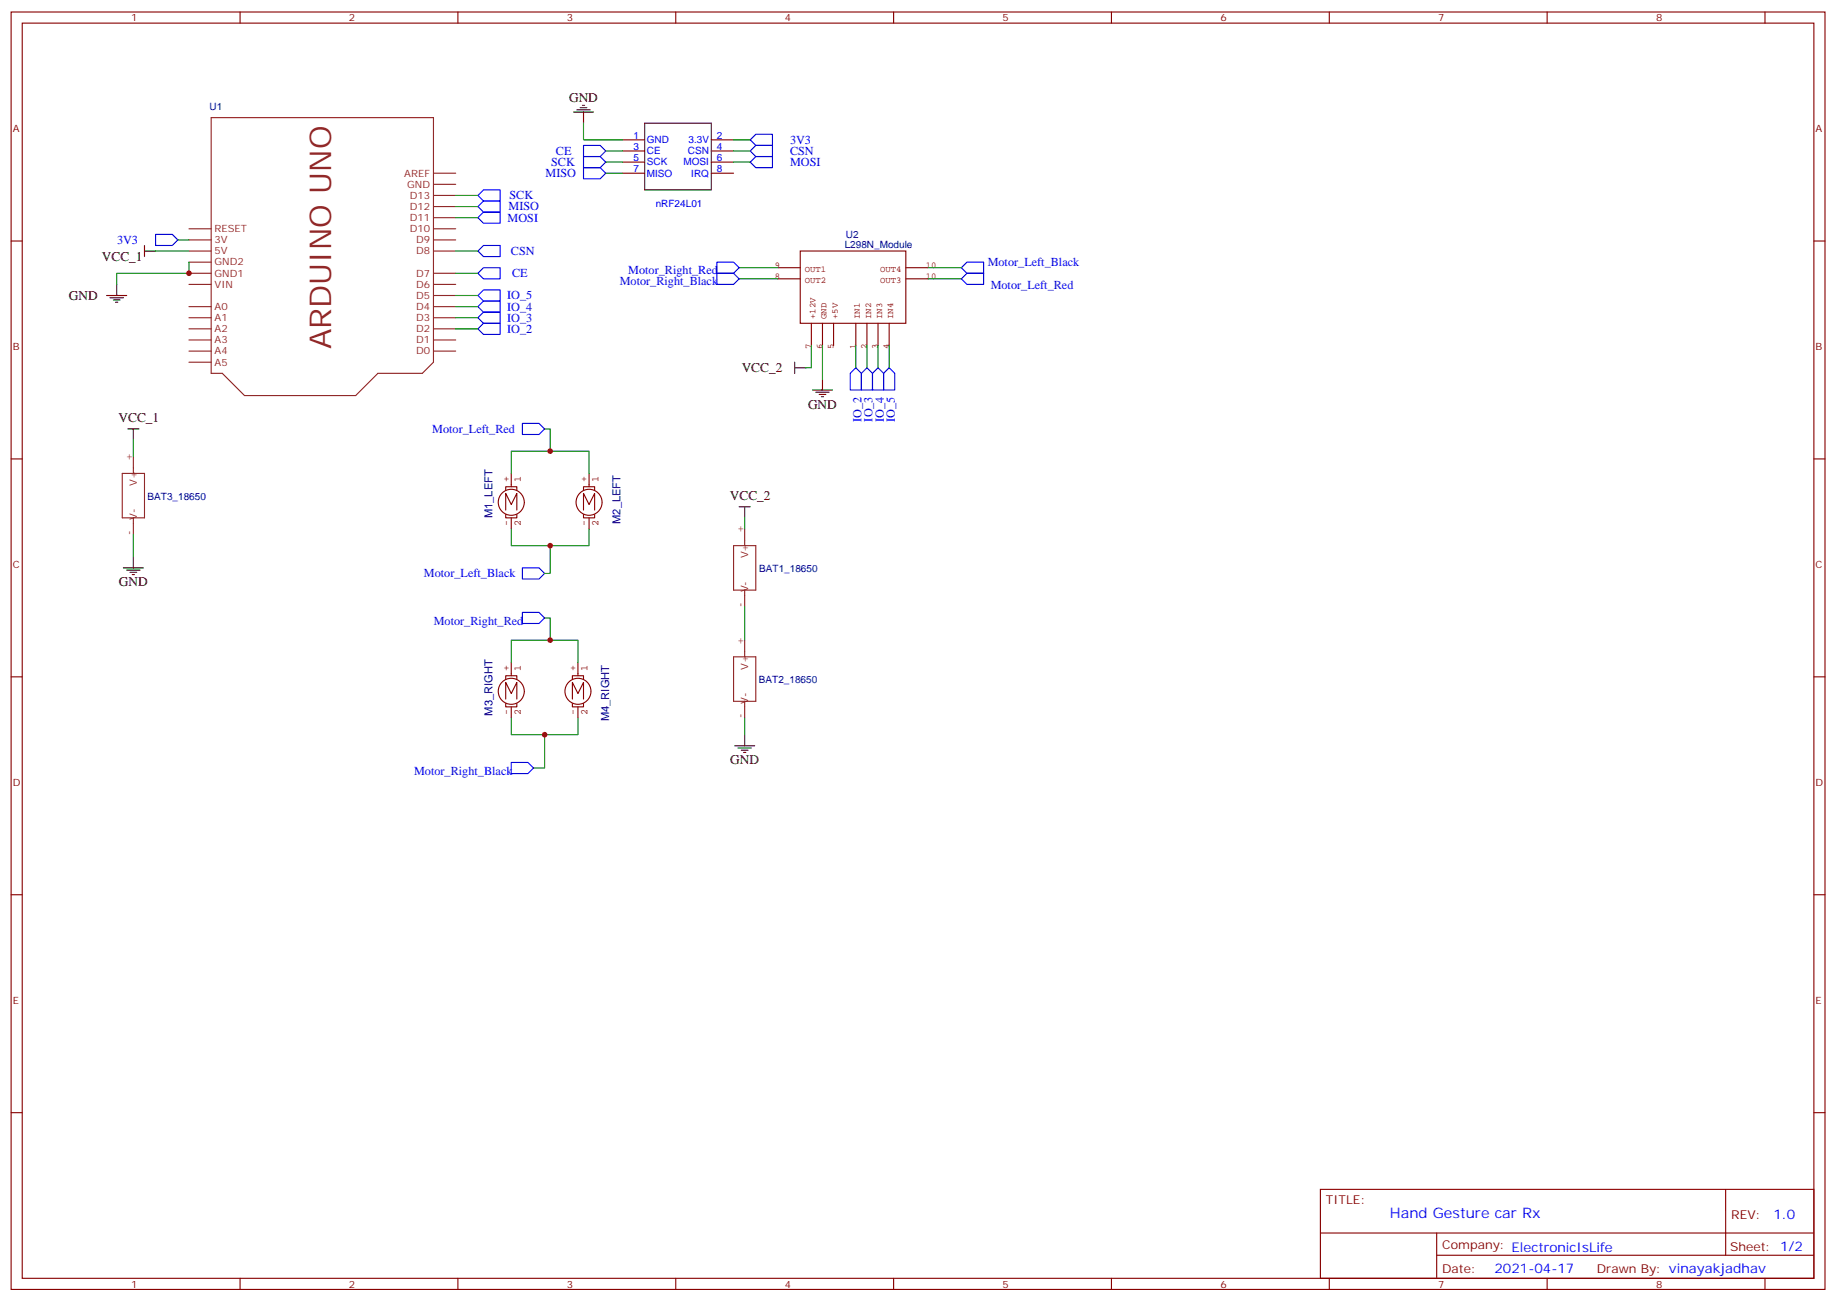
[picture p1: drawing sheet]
<svg xmlns="http://www.w3.org/2000/svg" width="583mm" height="413mm" viewBox="0 0 583 413" stroke-linecap="round" stroke-linejoin="round" font-family="sans-serif">
<g fill="none" stroke="#870000" stroke-width=".35">
<path d="M3.5 3.8h575.8v405.4h-575.8zM7.1 7.3h568.6v398.3h-568.6zM76.2 3.8v3.5M145.3 3.8v3.5M214.5 3.8v3.5M283.6 3.8v3.5M352.8 3.8v3.5M421.9 3.8v3.5M491.1 3.8v3.5M560.2 3.8v3.5M197.6 44.4h7M197.6 47.9h7"/>
<path d="M197.6 51.4h7M197.6 55h7M225.8 44.4h7M225.8 47.9h7M225.8 51.4h7M225.8 55h7M3.5 76.5h3.6M575.7 76.5h3.6M3.5 145.6h3.6M575.7 145.6h3.6M3.5 214.8h3.6M575.7 214.8h3.6"/>
<path d="M3.5 283.9h3.6M575.7 283.9h3.6M3.5 353.1h3.6M575.7 353.1h3.6M419.1 377.4h156.6v28.2h-156.6zM547.7 377.4v20.9M419.1 391.2h156.5M456 398.3h119.6M456 391.2v14.2M76.2 405.6v3.6M145.3 405.6v3.6M214.5 405.6v3.6"/>
<path d="M283.6 405.6v3.6M352.8 405.6v3.6M421.9 405.6v3.6M491.1 405.6v3.6M560.2 405.6v3.6"/>
</g>
<g fill="none" stroke="#8c2424" stroke-width=".35">
<path d="M67 37.3h70.6v77.6l-3.5 3.6h-14.2l-7 7h-35.3l-7-7h-3.6zM137.6 58.5h7M137.6 55h7M60 79.7h7M60 76.1h7M60 72.6h7M137.6 79.7h7M137.6 76.1h7M137.6 72.6h7M137.6 69.1h7M137.6 65.5h7M137.6 62h7"/>
<path d="M60 97.3h7M60 90.2h7M60 86.7h7M60 83.2h7M137.6 97.3h7M137.6 93.8h7M137.6 90.2h7M137.6 86.7h7M60 111.4h7M60 107.9h7M60 104.4h7M60 100.8h7"/>
<path d="M60 114.9h7M137.6 111.4h7M137.6 107.9h7M137.6 104.4h7M137.6 100.8h7M38.8 150.2h7.1v14.1h-7.1zM42.3 144.9v5.3M42.3 164.3v5.3M232.8 173.1h7.1v14.2h-7.1zM236.4 167.9v5.2M236.4 187.3v5.2M232.8 208.4h7.1v14.1h-7.1z"/>
<path d="M236.4 203.1v5.3M236.4 222.5v5.3"/>
</g>
<g fill="none" stroke="#008700" stroke-width=".35">
<path d="M185.2 39.1v5.3h12.4M192.3 47.9h5.3M192.3 51.4h5.3M192.3 55h5.3M232.8 44.4h5.3M232.8 47.9h5.3M232.8 51.4h5.3M49.4 79.7h10.6M56.4 76.1h3.6M144.6 79.7h7.1M144.6 62h7.1M144.6 65.5h7.1"/>
<path d="M144.6 69.1h7.1M60 83.2v3.5h-23v3.5M144.6 86.7h7.1M144.6 93.8h7.1M144.6 97.3h7.1M234.6 84.9h12.3M234.6 88.5h12.3M294.6 84.9h10.6M294.6 88.5h10.6M144.6 100.8h7.1M144.6 104.4h7.1M257.5 109.6v7.1h-1.7"/>
<path d="M261.1 109.6v10.6M271.6 109.6v7.1M275.2 109.6v7.1M278.7 109.6v7.1M282.2 109.6v7.1M42.3 139.6v5.3M172.9 136.1h1.7v7.1M162.3 150.2v-7h24.7v7M42.3 169.6v7.1M162.3 167.9v5.2h24.7v-5.2M174.6 173.1v8.9h-1.7M236.4 164.3v3.6"/>
<path d="M172.9 196.1h1.7v7M236.4 192.5v10.6M162.3 210.2v-7.1h21.1v7.1M162.3 227.8v5.3h21.1v-5.3M172.9 233.1v10.6h-3.6M236.4 227.8v5.3"/>
</g>
<g fill="none" stroke="#000" stroke-width=".35">
<path d="M182 35.6h6.4M183.1 34.9h4.2M184.1 34.1h2.2M184.9 33.4h.7M185.2 35.6v3.5M204.6 39.1h21.2v21.2h-21.2zM45.9 79.7h3.5M45.9 77.9v3.5M33.9 93.8h6.3M34.9 94.5h4.3M36 95.2h2.1M36.7 95.9h.7"/>
<path d="M37 90.2v3.6M252.2 116.7h3.6M252.2 114.9v3.6M40.6 136.1h3.5M42.3 136.1v3.5M257.9 123.8h6.3M258.9 124.5h4.3M260 125.2h2.1M260.7 125.9h.7M261.1 120.2v3.6M42.3 176.7v3.5M234.6 160.8h3.5"/>
<path d="M236.4 160.8v3.5M39.2 180.2h6.3M40.2 180.9h4.2M41.3 181.6h2.1M42 182.3h.7M233.2 236.6h6.3M234.2 237.3h4.3M235.3 238.1h2.1M236 238.8h.7M236.4 233.1v3.5"/>
</g>
<g fill="none" stroke="#850000" stroke-width=".35">
<path d="M254 79.7h33.5v22.9h-33.5zM246.9 88.5h7.1M246.9 84.9h7.1M287.5 88.5h7.1M287.5 84.9h7.1M257.5 102.6v7M261.1 102.6v7M264.6 102.6v7M271.6 102.6v7M275.2 102.6v7M278.7 102.6v7M282.2 102.6v7"/>
<path d="M160.5 155.5v-1.1h3.5v1.1M162.3 150.2v4.2M166.4 159.4a4.1 4.1 0 0 0-5.9-3.7 4.1 4.1 0 0 0-.8 6.9 4.1 4.1 0 0 0 6.6-2.2l.1-.8M185.2 155.5v-1.1h3.5v1.1M187 150.2v4.2M191.1 159.4a4.1 4.1 0 0 0-5.9-3.7 4.1 4.1 0 0 0-.8 6.9 4.1 4.1 0 0 0 6.6-2.2l.1-.8M160.5 163.3v1h3.5v-1M160.5 161.9v-5.3l1.8 3.5 1.7-3.5v5.3M162.3 164.3v3.6M185.2 163.3v1h3.5v-1M185.2 161.9v-5.3l1.8 3.5 1.7-3.5v5.3M187 164.3v3.6"/>
<path d="M160.5 215.5v-1.1h3.5v1.1M162.3 210.2v4.2M166.4 219.4a4.1 4.1 0 0 0-5.9-3.8 4.1 4.1 0 0 0-.8 7 4.1 4.1 0 0 0 6.6-2.3l.1-.8M181.7 215.5v-1.1h3.5v1.1M183.4 210.2v4.2M187.6 219.4a4.1 4.1 0 0 0-5.9-3.8 4.1 4.1 0 0 0-.9 7 4.1 4.1 0 0 0 6.7-2.3l.1-.8M160.5 223.2v1.1h3.5v-1.1M160.5 221.8v-5.3l1.8 3.6 1.7-3.6v5.3M162.3 224.3v3.5M181.7 223.2v1.1h3.5v-1.1M181.7 221.8v-5.3l1.7 3.6 1.8-3.6v5.3M183.4 224.3v3.5"/>
</g>
<g fill="none" stroke="#00f" stroke-width=".35">
<path d="M185.2 46.1h5.3l1.8 1.8-1.8 1.8h-5.3zM185.2 49.7h5.3l1.8 1.7-1.8 1.8h-5.3zM185.2 53.2h5.3l1.8 1.8-1.8 1.7h-5.3zM238.1 44.4l1.8-1.8h5.3v3.5h-5.3zM238.1 47.9l1.8-1.8h5.3v3.6h-5.3zM238.1 51.4l1.8-1.7h5.3v3.5h-5.3zM49.4 74.4h5.3l1.7 1.7-1.7 1.8h-5.3zM151.7 79.7l1.8-1.8h5.2v3.5h-5.2zM153.5 67.3h5.2v3.5h-5.2l-1.8-1.7zM153.5 63.8h5.2v3.5h-5.2l-1.8-1.8zM153.5 60.3h5.2v3.5h-5.2l-1.8-1.8zM151.7 86.7l1.8-1.8h5.2v3.6h-5.2z"/>
<path d="M153.5 92h5.2v3.5h-5.2l-1.8-1.7zM153.5 95.5h5.2v3.6h-5.2l-1.8-1.8zM153.5 99.1h5.2v3.5h-5.2l-1.8-1.8zM227.5 83.2h5.3l1.8 1.7-1.8 1.8h-5.3zM227.5 86.7h5.3l1.8 1.8-1.8 1.7h-5.3zM306.9 86.7h5.3v3.5h-5.3l-1.7-1.7zM306.9 83.2h5.3v3.5h-5.3l-1.7-1.8zM153.5 102.6h5.2v3.5h-5.2l-1.8-1.7zM271.6 116.7l1.8 1.8v5.3h-3.5v-5.3zM275.2 116.7l1.7 1.8v5.3h-3.5v-5.3zM278.7 116.7l1.8 1.8v5.3h-3.6v-5.3zM282.2 116.7l1.8 1.8v5.3h-3.5v-5.3z"/>
<path d="M165.8 134.3h5.3l1.8 1.8-1.8 1.8h-5.3zM165.8 180.2h5.3l1.8 1.8-1.8 1.7h-5.3zM165.8 194.3h5.3l1.8 1.8-1.8 1.7h-5.3zM162.3 241.9h5.3l1.7 1.8-1.7 1.8h-5.3z"/>
</g>
<g fill="#c00">
<circle cx="60" cy="86.7" r=".88"/>
<circle cx="172.9" cy="233.1" r=".88"/>
<circle cx="174.6" cy="203.1" r=".88"/>
<circle cx="174.6" cy="173.1" r=".88"/>
<circle cx="174.6" cy="143.2" r=".88"/>
</g>
<text font-size="9.5" fill="#8d2323" x="105.1" y="110.8" transform="rotate(-90 105.1 110.8)">ARDUINO UNO</text>
<text font-size="4.6" fill="#00f" x="441.2" y="386.4">Hand Gesture car Rx</text>
<g font-size="4.2">
<text x="180.6" y="32.3">GND</text>
<text x="32.3" y="82.9">VCC_1</text>
<text x="21.9" y="95.2">GND</text>
<text x="235.4" y="118.2">VCC_2</text>
<text x="256.5" y="129.8">GND</text>
<text x="37.6" y="134">VCC_1</text>
<text x="231.7" y="158.7">VCC_2</text>
<text x="37.7" y="185.8">GND</text>
<text x="231.8" y="242.3">GND</text>
</g>
<g font-size="4.2" fill="#00f">
<text x="562.9" y="386.7">1.0</text>
<text x="474.4" y="404">2021-04-17</text>
</g>
<g font-size="3.9" fill="#00f">
<text x="250.8" y="45.7">3V3</text>
<text x="174.9" y="52.7">SCK</text>
<text x="176.5" y="49.1">CE</text>
<text x="250.8" y="49.1">CSN</text>
<text x="250.8" y="52.7">MOSI</text>
<text x="173.1" y="56.2">MISO</text>
<text x="161.7" y="63.3">SCK</text>
<text x="161.1" y="70.3">MOSI</text>
<text x="161.4" y="66.8">MISO</text>
<text x="37.1" y="77.4">3V3</text>
<text x="162.1" y="81">CSN</text>
<text x="162.6" y="87.9">CE</text>
<text x="199.4" y="86.9">Motor_Right_Red</text>
<text x="313.5" y="84.5">Motor_Left_Black</text>
<text x="161" y="95">IO_5</text>
<text x="196.7" y="90.4">Motor_Right_Black</text>
<text x="314.4" y="91.6">Motor_Left_Red</text>
<text x="161" y="98.5">IO_4</text>
<text x="161" y="102.1">IO_3</text>
<text x="161" y="105.6">IO_2</text>
<text x="137.2" y="137.4">Motor_Left_Red</text>
<text x="273.5" y="133.9" transform="rotate(-90 273.5 133.9)">IO_2</text>
<text x="277" y="133.8" transform="rotate(-90 277 133.8)">IO_3</text>
<text x="280.5" y="133.9" transform="rotate(-90 280.5 133.9)">IO_4</text>
<text x="284" y="133.9" transform="rotate(-90 284 133.9)">IO_5</text>
<text x="134.5" y="183.2">Motor_Left_Black</text>
<text x="137.7" y="198.2">Motor_Right_Red</text>
<text x="131.4" y="245.8">Motor_Right_Black</text>
</g>
<g font-size="3.9" fill="#800">
<text x="420.9" y="382">TITLE:</text>
<text x="549.5" y="386.7">REV:</text>
<text x="457.8" y="396.2">Company: ElectronicIsLife</text>
<text x="549.1" y="396.8">Sheet: 1/2</text>
<text x="457.8" y="403.9">Date:</text>
<text x="506.8" y="403.9">Drawn By: vinayakjadhav</text>
</g>
<g font-size="3.5" fill="#000080">
<text x="156.4" y="164.4" transform="rotate(-90 156.4 164.4)">M1_LEFT</text>
<text x="196.9" y="166.2" transform="rotate(-90 196.9 166.2)">M2_LEFT</text>
<text x="156.4" y="227.1" transform="rotate(-90 156.4 227.1)">M3_RIGHT</text>
<text x="193.4" y="228.8" transform="rotate(-90 193.4 228.8)">M4_RIGHT</text>
</g>
<g font-size="3.2" fill="#800">
<text x="41.6" y="6.8">1</text>
<text x="110.8" y="6.8">2</text>
<text x="179.9" y="6.8">3</text>
<text x="249.1" y="6.8">4</text>
<text x="318.2" y="6.8">5</text>
<text x="387.3" y="6.8">6</text>
<text x="456.5" y="6.8">7</text>
<text x="525.6" y="6.8">8</text>
<text x="4.1" y="41.9">A</text>
<text x="576.3" y="41.9">A</text>
<text x="4.1" y="111.1">B</text>
<text x="576.3" y="111.1">B</text>
<text x="4.1" y="180.2">C</text>
<text x="576.3" y="180.2">C</text>
<text x="4.1" y="249.3">D</text>
<text x="576.3" y="249.3">D</text>
<text x="4.1" y="318.5">E</text>
<text x="576.3" y="318.5">E</text>
<text x="41.6" y="408.6">1</text>
<text x="110.8" y="408.6">2</text>
<text x="179.9" y="408.6">3</text>
<text x="249.1" y="408.6">4</text>
<text x="318.2" y="408.6">5</text>
<text x="387.3" y="408.6">6</text>
<text x="456.5" y="408.6">7</text>
<text x="525.6" y="408.6">8</text>
</g>
<g font-size="3.2" fill="#000080">
<text x="66.5" y="34.9">U1</text>
<text x="268.5" y="75.4">U2</text>
<text x="268.1" y="78.6">L298N_Module</text>
<text x="46.8" y="158.5">BAT3_18650</text>
<text x="241" y="181.3">BAT1_18650</text>
<text x="240.9" y="216.7">BAT2_18650</text>
</g>
<g font-size="3.2" fill="#00f">
<text x="201.1" y="44">1</text>
<text x="201.1" y="47.6">3</text>
<text x="205.3" y="45.4">GND</text>
<text x="218.5" y="45.4">3.3V</text>
<text x="227.5" y="44">2</text>
<text x="227.5" y="47.6">4</text>
<text x="201.1" y="51.1">5</text>
<text x="205.3" y="49">CE</text>
<text x="205.3" y="52.5">SCK</text>
<text x="217" y="52.5">MOSI</text>
<text x="218.4" y="49">CSN</text>
<text x="227.5" y="51.1">6</text>
<text x="201.1" y="54.6">7</text>
<text x="205.3" y="56">MISO</text>
<text x="219.4" y="56">IRQ</text>
<text x="227.5" y="54.6">8</text>
<text x="208.1" y="65.5">nRF24L01</text>
</g>
<g font-size="3.2" fill="#8d2323">
<text x="128.3" y="56">AREF</text>
<text x="129.2" y="59.5">GND</text>
<text x="130" y="63.1">D13</text>
<text x="130" y="70.1">D11</text>
<text x="130" y="66.6">D12</text>
<text x="68.1" y="77.2">3V</text>
<text x="68.1" y="73.7">RESET</text>
<text x="130" y="73.7">D10</text>
<text x="132.1" y="77.2">D9</text>
<text x="68.1" y="80.7">5V</text>
<text x="132.1" y="80.7">D8</text>
<text x="68.1" y="87.8">GND1</text>
<text x="68.1" y="84.2">GND2</text>
<text x="132.1" y="87.8">D7</text>
<text x="68.1" y="91.3">VIN</text>
<text x="132.1" y="94.8">D5</text>
<text x="132.1" y="91.3">D6</text>
<text x="68.1" y="101.9">A1</text>
<text x="68.1" y="98.4">A0</text>
<text x="132.1" y="101.9">D3</text>
<text x="132.1" y="98.4">D4</text>
<text x="68.1" y="105.4">A2</text>
<text x="132.1" y="105.4">D2</text>
<text x="68.1" y="112.5">A4</text>
<text x="68.1" y="108.9">A3</text>
<text x="132.1" y="112.5">D0</text>
<text x="132.1" y="108.9">D1</text>
<text x="68.1" y="116">A5</text>
<text x="42" y="146.3" transform="rotate(-90 42 146.3)">+</text>
<text x="43.4" y="154.3" transform="rotate(-90 43.4 154.3)">V+</text>
<text x="43.4" y="165" transform="rotate(-90 43.4 165)">V-</text>
<text x="42" y="169.6" transform="rotate(-90 42 169.6)">-</text>
<text x="236" y="169.3" transform="rotate(-90 236 169.3)">+</text>
<text x="237.4" y="177.2" transform="rotate(-90 237.4 177.2)">V+</text>
<text x="237.4" y="188" transform="rotate(-90 237.4 188)">V-</text>
<text x="236" y="192.6" transform="rotate(-90 236 192.6)">-</text>
<text x="236" y="204.5" transform="rotate(-90 236 204.5)">+</text>
<text x="237.4" y="212.5" transform="rotate(-90 237.4 212.5)">V+</text>
<text x="236" y="227.9" transform="rotate(-90 236 227.9)">-</text>
<text x="237.4" y="223.2" transform="rotate(-90 237.4 223.2)">V-</text>
</g>
<g font-size="3.2" fill="#840000">
<text x="161.6" y="152.9" transform="rotate(-90 161.6 152.9)">+</text>
<text x="165.3" y="152.9" transform="rotate(-90 165.3 152.9)">1</text>
<text x="186.3" y="152.9" transform="rotate(-90 186.3 152.9)">+</text>
<text x="190" y="152.9" transform="rotate(-90 190 152.9)">1</text>
<text x="161.6" y="167" transform="rotate(-90 161.6 167)">-</text>
<text x="165.3" y="167" transform="rotate(-90 165.3 167)">2</text>
<text x="186.3" y="167" transform="rotate(-90 186.3 167)">-</text>
<text x="190" y="167" transform="rotate(-90 190 167)">2</text>
<text x="161.6" y="212.9" transform="rotate(-90 161.6 212.9)">+</text>
<text x="165.3" y="212.9" transform="rotate(-90 165.3 212.9)">1</text>
<text x="182.7" y="212.9" transform="rotate(-90 182.7 212.9)">+</text>
<text x="186.4" y="212.9" transform="rotate(-90 186.4 212.9)">1</text>
<text x="161.6" y="227" transform="rotate(-90 161.6 227)">-</text>
<text x="165.3" y="227" transform="rotate(-90 165.3 227)">2</text>
<text x="182.7" y="227" transform="rotate(-90 182.7 227)">-</text>
<text x="186.4" y="227" transform="rotate(-90 186.4 227)">2</text>
</g>
<g font-size="2.8" fill="#840000">
<text x="246" y="88.4">8</text>
<text x="246" y="84.9">9</text>
<text x="255.4" y="89.8">OUT2</text>
<text x="255.4" y="86.3">OUT1</text>
<text x="279.3" y="89.8">OUT3</text>
<text x="279.3" y="86.3">OUT4</text>
<text x="293.9" y="88.4">10</text>
<text x="293.9" y="84.9">10</text>
<text x="258.9" y="101.2" transform="rotate(-90 258.9 101.2)">+12V</text>
<text x="262.4" y="101.2" transform="rotate(-90 262.4 101.2)">GND</text>
<text x="265.9" y="101.2" transform="rotate(-90 265.9 101.2)">+5V</text>
<text x="273" y="101.2" transform="rotate(-90 273 101.2)">IN1</text>
<text x="276.5" y="101.2" transform="rotate(-90 276.5 101.2)">IN2</text>
<text x="280" y="101.2" transform="rotate(-90 280 101.2)">IN3</text>
<text x="283.5" y="101.2" transform="rotate(-90 283.5 101.2)">IN4</text>
<text x="257.5" y="110.6" transform="rotate(-90 257.5 110.6)">7</text>
<text x="261" y="110.6" transform="rotate(-90 261 110.6)">6</text>
<text x="264.5" y="110.6" transform="rotate(-90 264.5 110.6)">5</text>
<text x="271.6" y="110.6" transform="rotate(-90 271.6 110.6)">1</text>
<text x="275.1" y="110.6" transform="rotate(-90 275.1 110.6)">2</text>
<text x="278.7" y="110.6" transform="rotate(-90 278.7 110.6)">3</text>
<text x="282.2" y="110.6" transform="rotate(-90 282.2 110.6)">4</text>
</g>
</svg>
